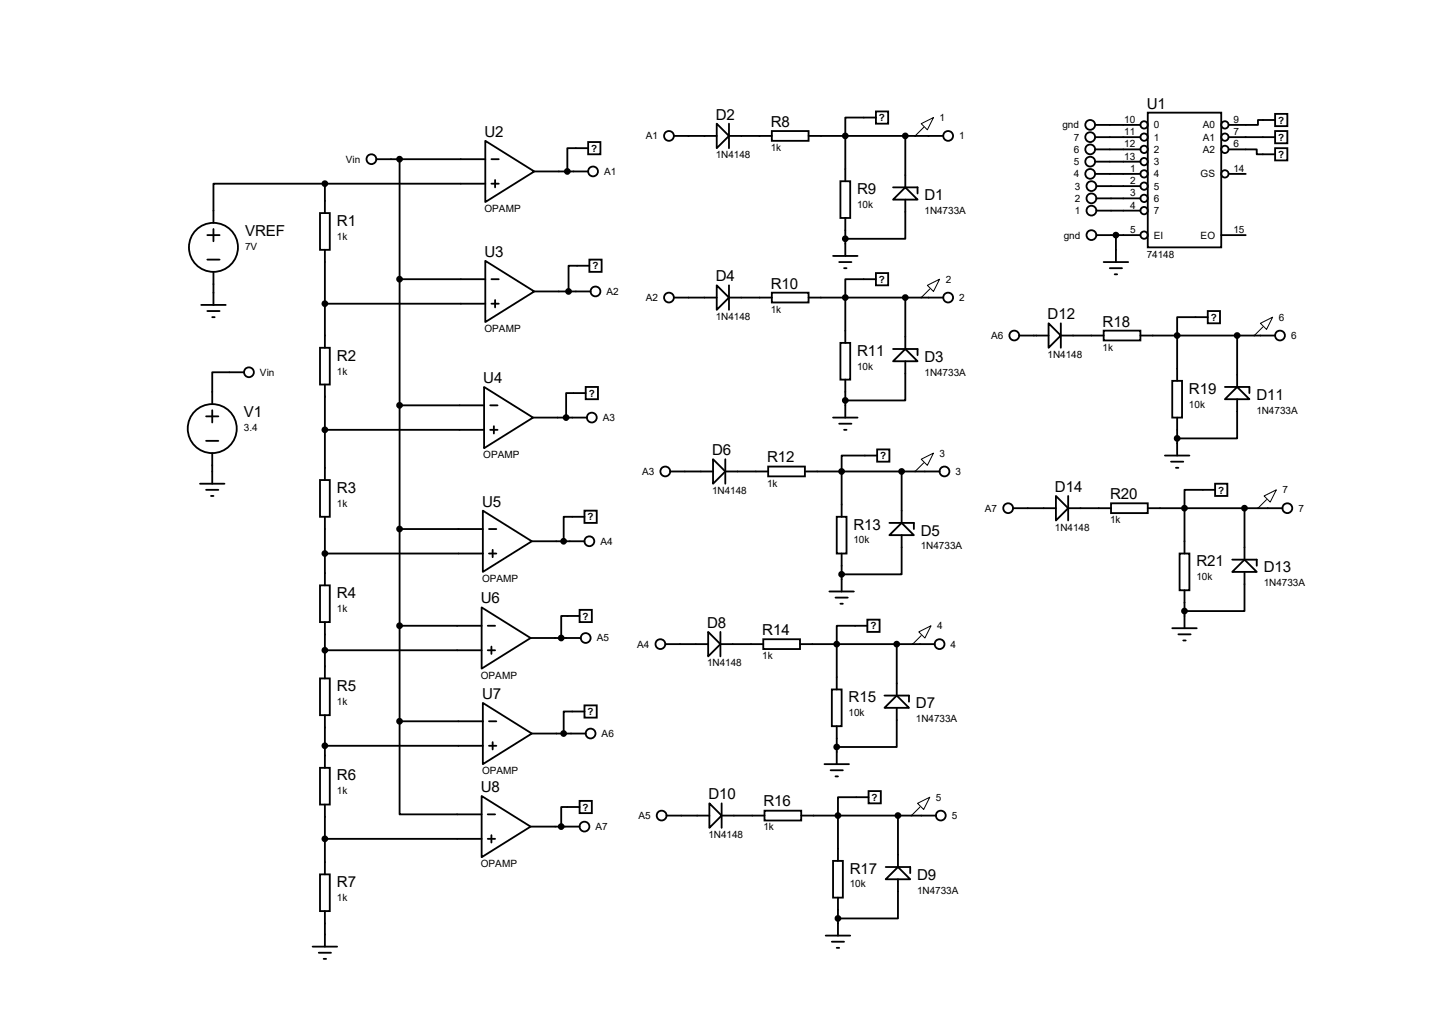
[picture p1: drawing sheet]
<svg xmlns="http://www.w3.org/2000/svg" width="297mm" height="210mm" viewBox="0 0 297 210" stroke-linecap="round" stroke-linejoin="round" font-family="sans-serif">
<g fill="none" stroke="#000" stroke-width=".38">
<path d="M67.4 38.1h-23.1v8.1M67.4 38.1v6.1M67.4 38.1h33.3M78.1 33h22.6M82.9 33v116.6M100.7 29.2l10.1 6.4-10.1 6.3zM101.9 33h1.6M101.9 38.1h1.6M102.7 37.3v1.6M110.8 35.6h11.2M122 29.5h2.5v2.5h-2.5zM122 30.7h-4.3v4.9"/>
<path d="M139.8 28.2h8.9M148.7 25.7l2.5 2.5-2.5 2.5zM151.2 28.2h8.9M151.2 25.7v5M160.1 27.2h7.6v2h-7.6zM167.7 28.2h28M174.3 37.6h2.1v7.6h-2.1zM181.7 23.1h2.5v2.6h-2.5zM181.7 24.4h-6.4v13.2M185.2 38.9h5.1v1.2M187.8 38.9l2.5 2.5h-5.1zM187.8 28.2v10.7"/>
<path d="M227.2 28.4h9.4M227.2 31h9.4M227.2 33.5h9.4M227.2 36.1h9.4M227.2 25.9h9.4M227.4 38.6h9.2M238.1 23.4h15.2v27.9h-15.2zM254.8 31h5.9v1h3.8M254.8 28.4h9.7M254.8 36.1h3.6M264.5 23.6h2.5v2.6h-2.5zM264.5 27.2h2.5v2.5h-2.5z"/>
<path d="M264.5 30.7h2.5v2.6h-2.5zM264.5 24.9h-3.6v1h-6.1M43 48.8h2.5M43 53.8h2.5M44.3 47.5v2.5M44.3 56.4v6.8M66.4 44.2h2v7.6h-2zM67.4 51.8v20.3M82.9 57.9h17.8M100.7 54.1l10.1 6.4-10.1 6.3zM101.9 57.9h1.6M122.3 53.8h2.5v2.6h-2.5z"/>
<path d="M122.3 55.1h-4.4v5.4M148.7 59.2l2.5 2.5-2.5 2.6zM151.2 59.2v5.1M172.8 53.1h5.1M174.1 54.4h2.5M175.1 55.6h.5M175.3 45.2v7.9M181.7 56.6h2.5v2.6h-2.5zM181.7 57.9h-6.4v13.2M187.8 41.4v8.1h-12.5M227.4 41.1h9.2M227.4 43.7h9.2"/>
<path d="M227.4 48.8h9.2M228.9 54.4h5.1M230.2 55.6h2.5M231.2 56.9h.5M231.5 48.8v5.6M253.3 48.8h5.1M41.7 63.2h5.1M43 64.5h2.5M44 65.8h.5M50.6 77.2h-6.6v6.6M66.4 72.1h2v7.7h-2zM67.4 79.8v19.8"/>
<path d="M67.4 63h33.3M101.9 63h1.6M102.7 62.2v1.6M110.8 60.5h11.7M139.8 61.7h8.9M151.2 61.7h8.9M160.1 60.7h7.6v2h-7.6zM167.7 61.7h28M174.3 71.1h2.1v7.6h-2.1zM175.3 78.7v7.9M185.2 72.4h5.1v1.3M187.8 72.4l2.5 2.5h-5.1z"/>
<path d="M187.8 74.9v8.2h-12.5M187.8 61.7v10.7M211.4 69.6h6.1M217.5 67.1l2.5 2.5-2.5 2.5zM220 69.6h8.9M220 67.1v5M228.9 68.6h7.7v2h-7.7zM236.6 69.6h27.9M243.2 79h2v7.6h-2zM250.5 64.5h2.6v2.6h-2.6zM250.5 65.8h-6.3v13.2M256.6 69.6v10.7"/>
<path d="M42.8 86.4h2.5M42.8 91.4h2.5M44 85.1v2.5M44 94v6.3M66.4 99.6h2v7.6h-2zM67.4 89.2h33M82.9 84.1h17.5M100.4 80.3l10.2 6.3-10.2 6.4zM101.7 89.2h1.5M101.7 84.1h1.5M102.4 88.4v1.5M110.6 86.6h11.1"/>
<path d="M121.5 80.3h2.5v2.5h-2.5zM121.5 81.5h-4.1v5.1M139 97.8h8.9M147.9 95.2l2.5 2.6-2.5 2.5zM150.4 97.8h8.9M150.4 95.2v5.1M159.3 96.8h7.7v2h-7.7zM167 97.8h27.9M172.8 86.6h5.1M174.1 87.9h2.5M175.1 89.2h.5M181.9 93.2h2.6v2.6h-2.6z"/>
<path d="M181.9 94.5h-7.3v12.7M187 97.8v10.7M241.6 94.5h5.1M242.9 95.8h2.5M243.9 97h.5M244.2 86.6v7.9M254.1 80.3h5.1v1.2M256.6 80.3l2.6 2.5h-5.1zM256.6 82.8v8.1h-12.4M41.5 100.3h5.1M42.8 101.6h2.5M43.8 102.9h.5"/>
<path d="M67.4 107.2v14.2M67.4 114.8h32.8M82.9 109.7h17.3M100.2 105.9l10.1 6.4-10.1 6.3zM101.4 114.8h1.6M101.4 109.7h1.6M102.2 114v1.6M110.3 112.3h10.9M121.2 105.9h2.6v2.6h-2.6zM121.2 107.2h-4.3v5.1M173.6 107.2h2v7.6h-2zM174.6 114.8v7.9"/>
<path d="M184.5 108.5h5.1v1.2M187 108.5l2.6 2.5h-5.1zM187 111v8.1h-12.4M210.1 105.4h8.9M219 102.9l2.6 2.5-2.6 2.5zM221.6 105.4h8.9M221.6 102.9v5M230.5 104.4h7.6v2h-7.6zM238.1 105.4h27.9M244.7 114.8h2v7.6h-2zM252 100.3h2.6v2.6h-2.6zM252 101.6h-6.3v13.2"/>
<path d="M255.6 116.1h5.1v1.2M258.1 116.1l2.6 2.5h-5.1zM258.1 118.6v8.1h-12.4M258.1 105.4v10.7M66.4 121.4h2v7.6h-2zM67.4 129v11.7M67.4 134.9h32.5M82.9 129.8h17M99.9 126l10.2 6.3-10.2 6.4zM101.2 134.9h1.5M101.2 129.8h1.5M101.9 134.1v1.5"/>
<path d="M110.1 132.3h10.4M120.2 126.5h2.6v2.5h-2.6zM120.2 127.8h-3.8v4.5M138 133.6h8.9M146.9 131.1l2.5 2.5-2.5 2.5zM149.4 133.6h8.9M149.4 131.1v5M158.3 132.6h7.6v2h-7.6zM165.9 133.6h28M172 122.7h5.1M173.3 124h2.5M174.3 125.2h.5"/>
<path d="M179.9 128.5h2.6v2.6h-2.6zM179.9 129.8h-6.3v13.2M186 133.6v10.7M243.2 130.3h5M244.4 131.6h2.6M245.4 132.8h.6M245.7 122.4v7.9M66.4 140.7h2v7.6h-2zM66.4 159.3h2v7.6h-2zM67.4 148.3v11M67.4 154.7h32.8M82.9 149.6v19.3h17"/>
<path d="M82.9 149.6h17.3M100.2 145.8l10.1 6.3-10.1 6.4zM101.4 154.7h1.6M101.4 149.6h1.6M102.2 153.9v1.5M110.3 152.1h11.2M121.2 146.3h2.6v2.5h-2.6zM121.2 147.6h-4.3v4.5M171 158.5h5.1M172.3 159.8h2.5M172.5 143h2.1v7.6h-2.1zM173.6 150.6v7.9"/>
<path d="M183.5 144.3h5v1.2M186 144.3l2.5 2.5h-5zM186 146.8v8.1h-12.4M67.4 166.9v14.5M67.4 174h32.5M99.9 165.1l10.2 6.3-10.2 6.4zM101.2 174h1.5M101.2 168.9h1.5M101.9 173.2v1.6M110.1 171.4h10.1M120.2 166.1h2.6v2.6h-2.6zM120.2 167.4h-3.8v4"/>
<path d="M138.3 169.2h8.8M147.1 166.6l2.6 2.6-2.6 2.5zM149.7 169.2h8.9M149.7 166.6v5.1M158.6 168.1h7.6v2.1h-7.6zM166.2 169.2h27.9M172.8 178.6h2v7.6h-2zM173.3 161h.5M180.2 164.1h2.5v2.5h-2.5zM180.2 165.4h-6.4v13.2M183.7 179.8h5.1v1.3M186.3 179.8l2.5 2.6h-5.1z"/>
<path d="M186.3 169.2v10.6M64.9 196.3h5M66.1 197.6h2.6M66.4 181.4h2v7.6h-2zM67.1 198.9h.5M67.4 189v7.3M171.3 194.1h5.1M172.5 195.3h2.6M173.6 196.6h.5M173.8 186.2v7.9M186.3 182.4v8.1h-12.5"/>
<circle cx="67.4" cy="38.1" r=".51"/>
<circle cx="77" cy="33" r="1.02"/>
<circle cx="82.9" cy="33" r=".51"/>
<circle cx="117.7" cy="35.6" r=".51"/>
<circle cx="123" cy="35.6" r="1.02"/>
<circle cx="138.8" cy="28.2" r="1.02"/>
<circle cx="175.3" cy="28.2" r=".51"/>
<circle cx="187.8" cy="28.2" r=".51"/>
<circle cx="196.7" cy="28.2" r="1.02"/>
<circle cx="226.1" cy="36.1" r="1.02"/>
<circle cx="226.1" cy="31" r="1.02"/>
<circle cx="226.1" cy="28.4" r="1.02"/>
<circle cx="226.1" cy="25.9" r="1.02"/>
<circle cx="226.1" cy="33.5" r="1.02"/>
<circle cx="226.4" cy="38.6" r="1.02"/>
<circle cx="237.3" cy="28.4" r=".76"/>
<circle cx="237.3" cy="31" r=".76"/>
<circle cx="237.3" cy="25.9" r=".76"/>
<circle cx="237.3" cy="33.5" r=".76"/>
<circle cx="237.3" cy="36.1" r=".76"/>
<circle cx="237.3" cy="38.6" r=".76"/>
<circle cx="254.1" cy="36.1" r=".76"/>
<circle cx="254.1" cy="25.9" r=".76"/>
<circle cx="254.1" cy="31" r=".76"/>
<circle cx="254.1" cy="28.4" r=".76"/>
<circle cx="44.3" cy="51.3" r="5.1"/>
<circle cx="82.9" cy="57.9" r=".51"/>
<circle cx="175.3" cy="49.5" r=".51"/>
<circle cx="226.4" cy="41.1" r="1.02"/>
<circle cx="226.4" cy="43.7" r="1.02"/>
<circle cx="226.4" cy="48.8" r="1.02"/>
<circle cx="231.5" cy="48.8" r=".51"/>
<circle cx="237.3" cy="43.7" r=".76"/>
<circle cx="237.3" cy="48.8" r=".76"/>
<circle cx="237.3" cy="41.1" r=".76"/>
<circle cx="51.6" cy="77.2" r="1.02"/>
<circle cx="67.4" cy="63" r=".51"/>
<circle cx="117.9" cy="60.4" r=".51"/>
<circle cx="123.5" cy="60.5" r="1.02"/>
<circle cx="138.8" cy="61.7" r="1.02"/>
<circle cx="175.3" cy="61.7" r=".51"/>
<circle cx="187.8" cy="61.7" r=".51"/>
<circle cx="196.7" cy="61.7" r="1.02"/>
<circle cx="210.4" cy="69.6" r="1.02"/>
<circle cx="244.2" cy="69.6" r=".51"/>
<circle cx="256.6" cy="69.6" r=".51"/>
<circle cx="265.5" cy="69.6" r="1.02"/>
<circle cx="44" cy="88.9" r="5.1"/>
<circle cx="67.4" cy="89.1" r=".51"/>
<circle cx="82.9" cy="84.1" r=".51"/>
<circle cx="117.4" cy="86.6" r=".51"/>
<circle cx="122.8" cy="86.6" r="1.02"/>
<circle cx="138" cy="97.8" r="1.02"/>
<circle cx="174.6" cy="97.8" r=".51"/>
<circle cx="175.3" cy="83.1" r=".51"/>
<circle cx="187" cy="97.8" r=".51"/>
<circle cx="195.9" cy="97.8" r="1.02"/>
<circle cx="244.2" cy="90.9" r=".51"/>
<circle cx="67.4" cy="114.8" r=".51"/>
<circle cx="82.9" cy="109.7" r=".51"/>
<circle cx="116.9" cy="112.3" r=".51"/>
<circle cx="122.3" cy="112.3" r="1.02"/>
<circle cx="174.6" cy="119.1" r=".51"/>
<circle cx="209.1" cy="105.4" r="1.02"/>
<circle cx="245.7" cy="105.4" r=".51"/>
<circle cx="258.1" cy="105.4" r=".51"/>
<circle cx="267" cy="105.4" r="1.02"/>
<circle cx="67.4" cy="134.9" r=".51"/>
<circle cx="82.9" cy="129.8" r=".51"/>
<circle cx="116.4" cy="132.3" r=".51"/>
<circle cx="121.5" cy="132.3" r="1.02"/>
<circle cx="137" cy="133.6" r="1.02"/>
<circle cx="173.6" cy="133.6" r=".51"/>
<circle cx="186" cy="133.6" r=".51"/>
<circle cx="194.9" cy="133.6" r="1.02"/>
<circle cx="245.7" cy="126.7" r=".51"/>
<circle cx="67.4" cy="154.7" r=".51"/>
<circle cx="82.9" cy="149.6" r=".51"/>
<circle cx="116.9" cy="152.1" r=".51"/>
<circle cx="122.5" cy="152.1" r="1.02"/>
<circle cx="173.6" cy="154.9" r=".51"/>
<circle cx="67.4" cy="174" r=".51"/>
<circle cx="116.4" cy="171.4" r=".51"/>
<circle cx="121.2" cy="171.4" r="1.02"/>
<circle cx="137.2" cy="169.2" r="1.02"/>
<circle cx="173.8" cy="169.2" r=".51"/>
<circle cx="186.3" cy="169.2" r=".51"/>
<circle cx="195.1" cy="169.2" r="1.02"/>
<circle cx="173.8" cy="190.5" r=".51"/>
</g>
<g fill="#000">
<circle cx="67.4" cy="38.1" r=".51"/>
<circle cx="82.9" cy="33" r=".51"/>
<circle cx="117.7" cy="35.6" r=".51"/>
<circle cx="175.3" cy="28.2" r=".51"/>
<circle cx="187.8" cy="28.2" r=".51"/>
<circle cx="82.9" cy="57.9" r=".51"/>
<circle cx="175.3" cy="49.5" r=".51"/>
<circle cx="231.5" cy="48.8" r=".51"/>
<circle cx="67.4" cy="63" r=".51"/>
<circle cx="117.9" cy="60.4" r=".51"/>
<circle cx="175.3" cy="61.7" r=".51"/>
<circle cx="187.8" cy="61.7" r=".51"/>
<circle cx="244.2" cy="69.6" r=".51"/>
<circle cx="256.6" cy="69.6" r=".51"/>
<circle cx="67.4" cy="89.1" r=".51"/>
<circle cx="82.9" cy="84.1" r=".51"/>
<circle cx="117.4" cy="86.6" r=".51"/>
<circle cx="174.6" cy="97.8" r=".51"/>
<circle cx="175.3" cy="83.1" r=".51"/>
<circle cx="187" cy="97.8" r=".51"/>
<circle cx="244.2" cy="90.9" r=".51"/>
<circle cx="67.4" cy="114.8" r=".51"/>
<circle cx="82.9" cy="109.7" r=".51"/>
<circle cx="116.9" cy="112.3" r=".51"/>
<circle cx="174.6" cy="119.1" r=".51"/>
<circle cx="245.7" cy="105.4" r=".51"/>
<circle cx="258.1" cy="105.4" r=".51"/>
<circle cx="67.4" cy="134.9" r=".51"/>
<circle cx="82.9" cy="129.8" r=".51"/>
<circle cx="116.4" cy="132.3" r=".51"/>
<circle cx="173.6" cy="133.6" r=".51"/>
<circle cx="186" cy="133.6" r=".51"/>
<circle cx="245.7" cy="126.7" r=".51"/>
<circle cx="67.4" cy="154.7" r=".51"/>
<circle cx="82.9" cy="149.6" r=".51"/>
<circle cx="116.9" cy="152.1" r=".51"/>
<circle cx="173.6" cy="154.9" r=".51"/>
<circle cx="67.4" cy="174" r=".51"/>
<circle cx="116.4" cy="171.4" r=".51"/>
<circle cx="173.8" cy="169.2" r=".51"/>
<circle cx="186.3" cy="169.2" r=".51"/>
<circle cx="173.8" cy="190.5" r=".51"/>
</g>
<g fill="none" stroke="#000" stroke-width=".21">
<path d="M191.1 25.7l2.5-1.3-1.2 2.5zM191.6 26.4l-1.8 1.8M192.4 59.2l2.5-1.3-1.3 2.6zM192.9 59.9l-1.8 1.8M261.4 67.1l2.6-1.3-1.3 2.5zM262 67.8l-1.8 1.8M191.1 95.2l2.5-1.2-1.2 2.5zM191.6 96l-1.8 1.8M262.2 102.9l2.5-1.3-1.2 2.5zM262.7 103.6l-1.8 1.8M190.6 131.1l2.5-1.3-1.2 2.5zM191.1 131.8l-1.8 1.8"/>
<path d="M190.3 166.6l2.6-1.2-1.3 2.5zM190.8 167.4l-1.7 1.8"/>
</g>
<g font-size="3.1">
<text x="237.9" y="22.5">U1</text>
<text x="100.5" y="28.4">U2</text>
<text x="148.5" y="24.8">D2</text>
<text x="159.9" y="26.3">R8</text>
<text x="177.8" y="40.3">R9</text>
<text x="191.8" y="41.5">D1</text>
<text x="69.9" y="46.9">R1</text>
<text x="50.8" y="48.9">VREF</text>
<text x="100.5" y="53.3">U3</text>
<text x="148.5" y="58.3">D4</text>
<text x="159.9" y="59.9">R10</text>
<text x="217.3" y="66.2">D12</text>
<text x="228.7" y="67.7">R18</text>
<text x="69.9" y="74.8">R2</text>
<text x="177.8" y="73.8">R11</text>
<text x="191.8" y="75.1">D3</text>
<text x="100.2" y="79.4">U4</text>
<text x="246.6" y="81.7">R19</text>
<text x="260.6" y="82.9">D11</text>
<text x="50.6" y="86.5">V1</text>
<text x="147.7" y="94.4">D6</text>
<text x="159.1" y="95.9">R12</text>
<text x="69.9" y="102.2">R3</text>
<text x="100" y="105.1">U5</text>
<text x="218.8" y="102">D14</text>
<text x="230.2" y="103.5">R20</text>
<text x="177" y="109.9">R13</text>
<text x="191" y="111.1">D5</text>
<text x="248.2" y="117.4">R21</text>
<text x="262.1" y="118.7">D13</text>
<text x="69.9" y="124">R4</text>
<text x="99.7" y="125.1">U6</text>
<text x="146.7" y="130.2">D8</text>
<text x="158.1" y="131.7">R14</text>
<text x="69.9" y="143.3">R5</text>
<text x="100" y="144.9">U7</text>
<text x="176" y="145.6">R15</text>
<text x="190" y="146.9">D7</text>
<text x="69.9" y="161.9">R6</text>
<text x="99.7" y="164.2">U8</text>
<text x="146.9" y="165.7">D10</text>
<text x="158.4" y="167.3">R16</text>
<text x="69.9" y="184">R7</text>
<text x="176.3" y="181.2">R17</text>
<text x="190.2" y="182.5">D9</text>
</g>
<g font-size="2.1">
<text x="133.9" y="28.9">A1</text>
<text x="194.9" y="25.1">1</text>
<text x="199" y="28.9">1</text>
<text x="220.4" y="26.6">gnd</text>
<text x="222.7" y="29.2">7</text>
<text x="233.2" y="25.5">10</text>
<text x="233.2" y="28">11</text>
<text x="239.3" y="26.6">0</text>
<text x="239.3" y="29.2">1</text>
<text x="249.5" y="26.6">A0</text>
<text x="249.5" y="29.2">A1</text>
<text x="255.9" y="25.5">9</text>
<text x="255.9" y="28">7</text>
<text x="71.8" y="33.7">Vin</text>
<text x="148.5" y="32.9">1N4148</text>
<text x="159.9" y="31.3">1k</text>
<text x="222.7" y="31.7">6</text>
<text x="222.7" y="34.2">5</text>
<text x="233.2" y="30.6">12</text>
<text x="233.2" y="33.1">13</text>
<text x="234.4" y="35.6">1</text>
<text x="239.3" y="31.7">2</text>
<text x="239.3" y="34.2">3</text>
<text x="249.5" y="31.7">A2</text>
<text x="255.9" y="30.6">6</text>
<text x="255.9" y="35.6">14</text>
<text x="125.3" y="36.3">A1</text>
<text x="222.7" y="36.8">4</text>
<text x="223" y="39.3">3</text>
<text x="223" y="41.9">2</text>
<text x="234.4" y="38.2">2</text>
<text x="234.4" y="40.7">3</text>
<text x="239.3" y="36.8">4</text>
<text x="239.3" y="39.3">5</text>
<text x="239.3" y="41.9">6</text>
<text x="249" y="36.8">GS</text>
<text x="100.5" y="44">OPAMP</text>
<text x="177.8" y="43.1">10k</text>
<text x="191.8" y="44.4">1N4733A</text>
<text x="223" y="44.4">1</text>
<text x="234.4" y="43.3">4</text>
<text x="239.3" y="44.4">7</text>
<text x="50.8" y="51.8">7V</text>
<text x="69.9" y="49.7">1k</text>
<text x="220.6" y="49.5">gnd</text>
<text x="234.4" y="48.3">5</text>
<text x="237.9" y="53.4">74148</text>
<text x="239.3" y="49.5">EI</text>
<text x="249" y="49.5">EO</text>
<text x="255.9" y="48.3">15</text>
<text x="196.2" y="58.6">2</text>
<text x="125.8" y="61.2">A2</text>
<text x="133.9" y="62.4">A2</text>
<text x="159.9" y="64.9">1k</text>
<text x="199" y="62.4">2</text>
<text x="100.5" y="68.9">OPAMP</text>
<text x="148.5" y="66.4">1N4148</text>
<text x="205.6" y="70.3">A6</text>
<text x="265.3" y="66.5">6</text>
<text x="267.8" y="70.3">6</text>
<text x="53.9" y="77.9">Vin</text>
<text x="69.9" y="77.7">1k</text>
<text x="177.8" y="76.7">10k</text>
<text x="191.8" y="77.9">1N4733A</text>
<text x="217.3" y="74.3">1N4148</text>
<text x="228.7" y="72.7">1k</text>
<text x="50.6" y="89.4">3.4</text>
<text x="125" y="87.3">A3</text>
<text x="246.6" y="84.5">10k</text>
<text x="260.6" y="85.8">1N4733A</text>
<text x="100.2" y="95.1">OPAMP</text>
<text x="194.9" y="94.7">3</text>
<text x="133.2" y="98.5">A3</text>
<text x="159.1" y="100.9">1k</text>
<text x="198.2" y="98.5">3</text>
<text x="69.9" y="105.1">1k</text>
<text x="147.7" y="102.4">1N4148</text>
<text x="204.3" y="106.1">A7</text>
<text x="266" y="102.3">7</text>
<text x="269.3" y="106.1">7</text>
<text x="124.5" y="113">A4</text>
<text x="177" y="112.7">10k</text>
<text x="191" y="114">1N4733A</text>
<text x="218.8" y="110.1">1N4148</text>
<text x="230.2" y="108.5">1k</text>
<text x="100" y="120.7">OPAMP</text>
<text x="248.2" y="120.3">10k</text>
<text x="262.1" y="121.6">1N4733A</text>
<text x="69.9" y="126.9">1k</text>
<text x="194.4" y="130.5">4</text>
<text x="123.8" y="133.1">A5</text>
<text x="132.2" y="134.3">A4</text>
<text x="158.1" y="136.7">1k</text>
<text x="197.2" y="134.3">4</text>
<text x="99.7" y="140.8">OPAMP</text>
<text x="146.7" y="138.2">1N4148</text>
<text x="69.9" y="146.2">1k</text>
<text x="176" y="148.5">10k</text>
<text x="190" y="149.8">1N4733A</text>
<text x="124.8" y="152.9">A6</text>
<text x="100" y="160.6">OPAMP</text>
<text x="69.9" y="164.8">1k</text>
<text x="194.1" y="166.1">5</text>
<text x="123.5" y="172.2">A7</text>
<text x="132.4" y="169.9">A5</text>
<text x="146.9" y="173.8">1N4148</text>
<text x="158.4" y="172.3">1k</text>
<text x="197.4" y="169.9">5</text>
<text x="99.7" y="179.9">OPAMP</text>
<text x="176.3" y="184.1">10k</text>
<text x="190.2" y="185.3">1N4733A</text>
<text x="69.9" y="186.9">1k</text>
</g>
<g font-size="2">
<text x="182.3" y="25.1">?</text>
<text x="265.1" y="25.7">?</text>
<text x="265.1" y="29.2">?</text>
<text x="122.6" y="31.5">?</text>
<text x="265.1" y="32.8">?</text>
<text x="122.9" y="55.9">?</text>
<text x="182.3" y="58.7">?</text>
<text x="251.2" y="66.5">?</text>
<text x="122.1" y="82.3">?</text>
<text x="182.6" y="95.2">?</text>
<text x="121.9" y="107.9">?</text>
<text x="252.7" y="102.4">?</text>
<text x="120.9" y="128.5">?</text>
<text x="180.5" y="130.6">?</text>
<text x="121.9" y="148.3">?</text>
<text x="180.8" y="166.1">?</text>
<text x="120.9" y="168.1">?</text>
</g>
</svg>
